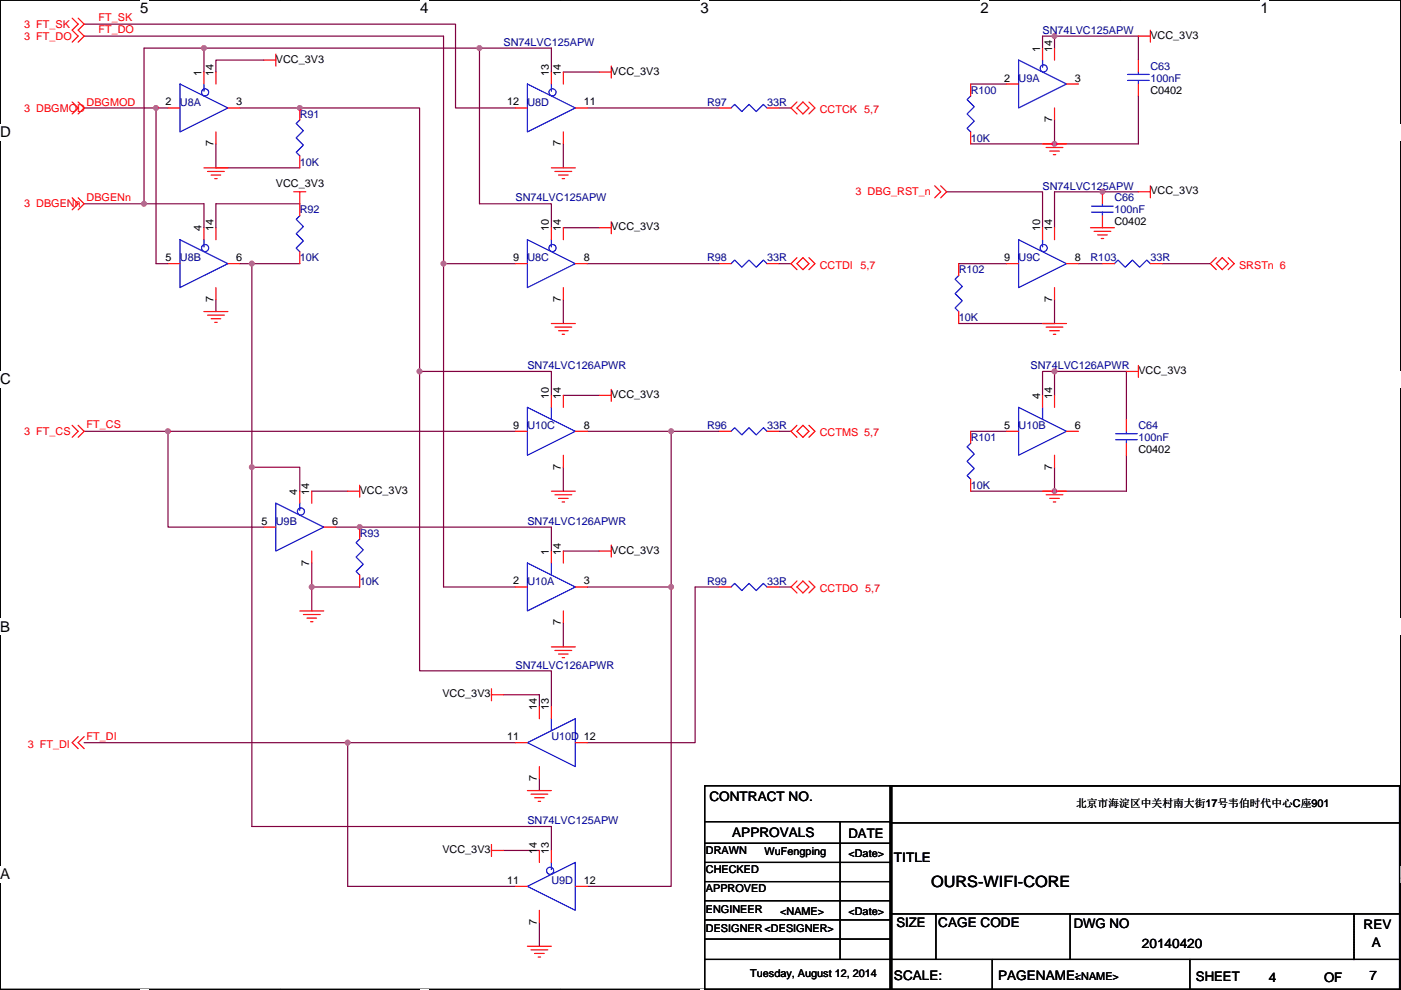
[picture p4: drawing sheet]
<svg xmlns="http://www.w3.org/2000/svg" width="297mm" height="210mm" viewBox="0 0 297 210" stroke-linecap="round" stroke-linejoin="round" font-family="sans-serif">
<path d="M.1 0h296.9v209.8h-296.9z" fill="none" stroke="#000" stroke-width=".25"/>
<g fill="#fff">
<path d="M29.7 0h1.8v3.6h-1.8z"/>
<path d="M29.7 209.8l1.8 .1z"/>
</g>
<path d="M59.4 0h.1M59.4 209.8h.1" fill="none" stroke="#000" stroke-width=".25"/>
<g fill="#fff">
<path d="M89.1 0h1.8v3.6h-1.8z"/>
<path d="M89.1 209.8l1.8 .1z"/>
</g>
<path d="M118.8 0h.1M118.8 209.8h.1" fill="none" stroke="#000" stroke-width=".25"/>
<g fill="#fff">
<path d="M148.5 0h1.8v3.6h-1.8z"/>
<path d="M148.5 209.8l1.8 .1z"/>
</g>
<path d="M178.2 0h.1M178.2 209.8h.1" fill="none" stroke="#000" stroke-width=".25"/>
<g fill="#fff">
<path d="M207.9 0h1.7v3.6h-1.7z"/>
<path d="M207.9 209.8l1.7 .1z"/>
</g>
<path d="M237.6 0h.1M237.6 209.8h.1" fill="none" stroke="#000" stroke-width=".25"/>
<g fill="#fff">
<path d="M267.3 0h1.7v3.6h-1.7z"/>
<path d="M267.3 209.8l1.7 .1z"/>
<path d="M.1 26.3h2.2v3.5h-2.2z"/>
<path d="M297 26.3v3.5z"/>
<path d="M.1 78.7h2.2v3.5h-2.2z"/>
<path d="M297 78.7v3.5z"/>
</g>
<path d="M.1 52.5h.1M297 52.5h.1" fill="none" stroke="#000" stroke-width=".25"/>
<g fill="#fff">
<path d="M.1 131.2h2.1v3.5h-2.1z"/>
<path d="M297 131.2v3.5z"/>
</g>
<path d="M.1 104.9h.1M297 104.9h.1" fill="none" stroke="#000" stroke-width=".25"/>
<g fill="#fff">
<path d="M0 183.6h2.2v3.5h-2.2z"/>
<path d="M297 183.6v3.5z"/>
</g>
<g fill="none" stroke="#000" stroke-width=".25">
<path d="M.1 157.4h.1M297 157.4h.1M149.4 166.7h39.6v43.1h-39.6zM149.4 174.3h39.4M149.4 178.9h39.4M178.1 174.3v29.2M188.8 166.7h107.9v43.1h-107.9zM188.8 166.7h.2v43.1h-.2zM189 174.5h108M296.7 166.7h-107.9v43.1M297 174.5h.1M149.4 182.9h39.4"/>
<path d="M149.4 187h39.4M149.4 191.1h39.4M149.4 195.1h39.4M149.4 199.2h39.4M188.8 193.8h107.9M198.4 193.8v9.7M226.9 193.8v9.7M287.1 193.8v9.7M149.4 203.5h147.3M188.8 209.8h.1M210.4 209.8h.1M210.4 203.5v6.3"/>
<path d="M252.3 209.8h.1M252.3 203.5v6.3"/>
</g>
<g fill="none" stroke="#800040" stroke-width=".25">
<path d="M17.8 5.1h78.8v17.8h12.7M17.8 7.7h76.2v48.2h15.3M43.2 10.2h58.5M43.2 10.2v5.1M43.2 10.2h-12.7v33M55.9 12.7h-10.1v2.6M101.7 10.2h15.2v5.1M101.7 10.2v33h15.2v5.1M119.4 15.3h7.7M205.8 17.8h7.6M223.6 7.7v2.5M223.6 7.7h17.8v5"/>
<path d="M223.6 7.7h-2.6v2.5M17.8 22.9h15.3M33.1 22.9v33h2.5M33.1 22.9h2.5M45.8 30.5v5.1h17.8M50.9 22.9h38.1v55.9h27.9v5.1M119.4 30.5v5.1M124.5 22.9h28M165.2 22.9h2.5M205.8 30.5h17.8M223.6 25.4v5.1M241.4 20.4v10.1h-17.8"/>
<path d="M17.8 43.2h12.7M30.5 43.2h12.7v5.1M50.9 55.9h2.5M53.4 55.9v43.2M53.4 55.9h10.2M63.6 43.2h-17.8v5.1M94 55.9v68.6h15.3M119.4 48.3h7.7M124.5 55.9h28M165.2 55.9h2.5M200.7 40.7h20.3v7.6M203.3 55.9h10.1"/>
<path d="M228.7 55.9h5M241.4 40.7h-17.8v7.6M246.4 55.9h10.2M45.8 63.5v2.6M89 78.8v63.5h27.9v7.6M119.4 63.5v5.1M223.6 78.8h-2.6v5.1M223.6 78.8v5.1M223.6 63.5v5.1h-20.3M223.6 78.8h15.2v10.1M17.8 91.5h17.8M35.6 91.5v20.3h20.3"/>
<path d="M35.6 91.5h73.7M119.4 83.9h7.7M119.4 99.1v5.1M124.5 91.5h17.8M142.3 91.5h10.2M142.3 91.5v33h-17.8M165.2 91.5h2.5M205.8 91.5h7.6M223.6 99.1v5.1M238.8 96.6v7.6h-15.2M63.6 104.2v-5.1h-10.2v76.2h63.5v5.1M66.1 104.2h7.6"/>
<path d="M66.1 119.4v5.1M71.2 111.8h45.7v5.1M119.4 116.9h7.7M205.8 104.2h17.8M66.1 124.5v5.1M66.1 124.5h10.2M119.4 132.1v5.1M142.3 124.5v63.5h-17.8M152.5 124.5h-5.1v33h-22.9M165.2 124.5h2.5M17.8 157.5h55.9M106.7 147.4h7.7v2.5"/>
<path d="M109.3 157.5h-35.6v30.5h35.6M114.4 165.1v2.6M106.7 180.4h7.7M114.4 195.6v5.1"/>
</g>
<g fill="#f0f" stroke="#f0f" stroke-width=".25">
<circle cx="233.7" cy="40.7" r=".5"/>
<circle cx="33.1" cy="22.9" r=".5"/>
<circle cx="101.6" cy="10.2" r=".5"/>
<circle cx="43.2" cy="10.2" r=".5"/>
<circle cx="30.5" cy="43.2" r=".5"/>
<circle cx="94" cy="55.9" r=".5"/>
<circle cx="63.5" cy="22.9" r=".5"/>
<circle cx="88.9" cy="78.8" r=".5"/>
<circle cx="53.4" cy="55.9" r=".5"/>
<circle cx="35.6" cy="91.5" r=".5"/>
<circle cx="76.2" cy="111.8" r=".5"/>
<circle cx="66.1" cy="124.5" r=".5"/>
<circle cx="73.7" cy="157.5" r=".5"/>
<circle cx="142.3" cy="124.5" r=".5"/>
<circle cx="142.3" cy="91.5" r=".5"/>
<circle cx="53.4" cy="99.1" r=".5"/>
<circle cx="223.6" cy="7.6" r=".5"/>
<circle cx="223.6" cy="30.5" r=".5"/>
<circle cx="223.6" cy="78.8" r=".5"/>
<circle cx="223.6" cy="104.2" r=".5"/>
</g>
<g fill="none" stroke="#f00" stroke-width=".25">
<path d="M15.3 3.9l1.3 1.2-1.3 1.3 1.3 1.3-1.3 1.2M16.6 3.9l1.2 1.2-1.2 1.3 1.2 1.3-1.2 1.2M43.2 15.3v2.5M45.8 15.3v2.5M55.9 12.7h2.6M58.5 11.5v2.5M116.9 15.3v2.5M119.4 15.3v2.5M127.1 15.3h2.5M129.6 14v2.6M205.8 17.8v2.6M213.4 17.8h2.6"/>
<path d="M221 10.2v2.5M223.6 10.2v2.5M226.1 17.8h2.6M241.4 7.7h2.5M241.4 12.7v2.6M241.4 17.8v2.6M243.9 6.4v2.5M15.3 21.6l1.3 1.3-1.3 1.3M16.6 21.6l1.2 1.3-1.2 1.3M35.6 22.9h2.6M43.2 35.6h5.1M44 36.4h3.6"/>
<path d="M44.8 37.1h2M45.5 37.9h.5M45.8 28v2.5M48.3 22.9h2.6M63.6 33.1v2.5M63.6 22.9v2.5M109.3 22.9h2.5M116.9 35.6h5.1M117.7 36.4h3.5M118.4 37.1h2.1M119.2 37.9h.5M119.4 28v2.5"/>
<path d="M122 22.9h2.5M152.5 22.9h2.5M162.6 22.9h2.6M169 21.6l-1.3 1.3 1.3 1.3M170.2 21.6l1.3 1.3-1.3 1.3-1.2-1.3zM171.5 21.6l1.3 1.3-1.3 1.3M198.2 39.4l1.3 1.3-1.3 1.3M199.5 39.4l1.2 1.3-1.2 1.3M205.8 28v2.5M221 30.5h5.1M221.8 31.3h3.6M222.6 32h2"/>
<path d="M223.3 32.8h.5M223.6 22.9v2.5M243.9 39.4v2.6M15.3 42l1.3 1.2-1.3 1.3M16.6 42l1.2 1.2-1.2 1.3M35.6 55.9h2.6M43.2 48.3v2.5M45.8 48.3v2.5M48.3 55.9h2.6M62.3 40.7h2.5M63.6 40.7v5.1M63.6 53.4v2.5"/>
<path d="M109.3 55.9h2.5M116.9 48.3v2.5M119.4 48.3v2.5M122 55.9h2.5M127.1 48.3h2.5M129.6 47v2.6M152.5 55.9h2.5M162.6 55.9h2.6M169 54.7l-1.3 1.2 1.3 1.3M170.2 54.7l1.3 1.2-1.3 1.3-1.2-1.3zM171.5 54.7l1.3 1.2-1.3 1.3M203.3 55.9v2.6"/>
<path d="M213.4 55.9h2.6M221 48.3v2.5M223.6 48.3v2.5M226.1 55.9h2.6M231.2 48.3h5.1M232 49.1h3.5M232.7 49.8h2.1M233.5 50.6h.5M233.7 40.7v2.5M233.7 45.8v2.5M233.7 55.9h2.6M241.4 40.7h2.5"/>
<path d="M243.9 55.9h2.5M257.9 55.9l1.2-1.2 1.3 1.2-1.3 1.3zM257.9 54.7l-1.3 1.2 1.3 1.3M260.4 54.7l1.3 1.2-1.3 1.3M43.2 66.1h5.1M44 66.8h3.6M44.8 67.6h2M45.5 68.4h.5M45.8 61v2.5M116.9 68.6h5.1M117.7 69.4h3.5M118.4 70.1h2.1"/>
<path d="M119.2 70.9h.5M119.4 61v2.5M203.3 66.1v2.5M221 68.6h5.1M221.8 69.4h3.6M222.6 70.1h2M223.3 70.9h.5M223.6 61v2.5M238.8 78.8h2.6M241.4 77.5v2.6M15.3 90.2l1.3 1.3-1.3 1.3M16.6 90.2l1.2 1.3-1.2 1.3"/>
<path d="M109.3 91.5h2.5M116.9 83.9v2.5M119.4 83.9v2.5M119.4 96.6v2.5M122 91.5h2.5M127.1 83.9h2.5M129.6 82.6v2.5M152.5 91.5h2.5M162.6 91.5h2.6M169 90.2l-1.3 1.3 1.3 1.3M170.2 90.2l1.3 1.3-1.3 1.3-1.2-1.3zM171.5 90.2l1.3 1.3-1.3 1.3"/>
<path d="M205.8 91.5v2.5M213.4 91.5h2.6M221 83.9v2.5M223.6 83.9v2.5M223.6 96.6v2.5M226.1 91.5h2.6M238.8 88.9v2.6M238.8 94v2.6M55.9 111.8h2.6M63.6 104.2v2.5M66.1 104.2v2.5M66.1 116.9v2.5"/>
<path d="M68.6 111.8h2.6M73.7 104.2h2.6M76.3 102.9v2.6M76.3 111.8v2.5M116.9 104.2h5.1M116.9 116.9v2.5M117.7 104.9h3.5M118.4 105.7h2.1M119.2 106.5h.5M119.4 116.9v2.5M127.1 116.9h2.5M129.6 115.6v2.6"/>
<path d="M205.8 101.6v2.6M221 104.2h5.1M221.8 104.9h3.6M222.6 105.7h2M223.3 106.5h.5M63.6 129.6h5M64.3 130.3h3.6M65.1 131.1h2M65.8 131.9h.6M76.3 122v2.5M109.3 124.5h2.5M116.9 137.2h5.1"/>
<path d="M117.7 138h3.5M118.4 138.7h2.1M119.2 139.5h.5M119.4 129.6v2.5M122 124.5h2.5M152.5 124.5h2.5M162.6 124.5h2.6M169 123.2l-1.3 1.3 1.3 1.3M170.2 123.2l1.3 1.3-1.3 1.3-1.2-1.3zM171.5 123.2l1.3 1.3-1.3 1.3M16.6 156.3l-1.3 1.2 1.3 1.3M17.8 156.3l-1.2 1.2 1.2 1.3"/>
<path d="M104.2 147.4h2.5M104.2 146.1v2.5M109.3 157.5h2.5M114.4 149.9v2.5M116.9 149.9v2.5M122 157.5h2.5M104.2 179.1v2.6M111.8 167.7h5.1M112.6 168.4h3.5M113.3 169.2h2.1M114.1 170h.5M114.4 162.6v2.5"/>
<path d="M104.2 180.4h2.5M109.3 188h2.5M114.4 180.4v2.5M114.4 193.1v2.5M116.9 180.4v2.5M122 188h2.5M111.8 200.7h5.1M112.6 201.5h3.5M113.3 202.2h2.1M114.1 203h.5"/>
</g>
<path d="M287.1 193.8v9.7M287.1 203.5h.1" fill="none" stroke="#000" stroke-width=".25" stroke-dasharray="0 .5"/>
<g fill="none" stroke="#00f" stroke-width=".25">
<path d="M38.2 17.8l10.1 5.1-10.1 5.1zM43.2 17.8v1.5M111.8 17.8l10.2 5.1-10.2 5.1zM116.9 17.8v1.5M216 12.7l10.1 5.1-10.1 5.1zM221 12.7v1.6M239.1 17.1h4.5M239.1 15.8h4.5M241.4 15.3v.5M241.4 17.1v.7M63.6 25.4l-.8 .8 1.5 1.5-1.5 1.6 1.5 1.5-1.5 1.5 .8 .8M155 22.9l.8-.8 1.5 1.6 1.5-1.6 1.5 1.6 1.6-1.6 .7 .8"/>
<path d="M205.8 20.4l-.8 .7 1.6 1.5-1.6 1.6 1.6 1.5-1.6 1.5 .8 .8M38.2 50.8l10.1 5.1-10.1 5.1zM43.2 50.8v1.6M63.6 45.8l-.8 .7 1.5 1.5-1.5 1.6 1.5 1.5-1.5 1.5 .8 .8M111.8 50.8l10.2 5.1-10.2 5.1zM116.9 50.8v1.6M155 55.9l.8-.7 1.5 1.5 1.5-1.5 1.5 1.5 1.6-1.5 .7 .7M203.3 58.5l-.8 .7 1.5 1.5-1.5 1.6 1.5 1.5-1.5 1.5 .8 .8M216 50.8l10.1 5.1-10.1 5.1zM221 50.8v1.6M231.5 45h4.5M231.5 43.7h4.5"/>
<path d="M233.7 43.2v.5M233.7 45v.8M236.3 55.9l.7-.7 1.6 1.5 1.5-1.5 1.5 1.5 1.5-1.5 .8 .7M111.8 86.4l10.2 5.1-10.2 5.1zM116.9 86.4v2.5M155 91.5l.8-.8 1.5 1.5 1.5-1.5 1.5 1.5 1.6-1.5 .7 .8M205.8 94l-.8 .8 1.6 1.5-1.6 1.5 1.6 1.6-1.6 1.5 .8 .7M216 86.4l10.1 5.1-10.1 5.1zM221 86.4v2.5M236.5 93.3h4.6M236.5 92h4.6M238.8 91.5v.5"/>
<path d="M238.8 93.3v.7M58.5 106.7l10.1 5.1-10.1 5.1zM63.6 106.7v1.5M76.3 114.3l-.8 .8 1.5 1.5-1.5 1.6 1.5 1.5-1.5 1.5 .8 .8M111.8 119.4l10.2 5.1-10.2 5.1zM116.9 119.4v2.6M155 124.5l.8-.8 1.5 1.6 1.5-1.6 1.5 1.6 1.6-1.6 .7 .8M111.8 157.5l10.2-5.1v10.2zM116.9 152.4v2.6M111.8 188l10.2-5.1v10.2zM116.9 182.9v1.5"/>
<circle cx="43.5" cy="19.6" r=".76"/>
<circle cx="117.1" cy="19.6" r=".76"/>
<circle cx="221.3" cy="14.5" r=".76"/>
<circle cx="43.5" cy="52.6" r=".76"/>
<circle cx="117.1" cy="52.6" r=".76"/>
<circle cx="221.3" cy="52.6" r=".76"/>
<circle cx="63.8" cy="108.5" r=".76"/>
<circle cx="116.6" cy="184.7" r=".76"/>
</g>
<text font-size="3.3" x="197.4" y="188.2">OURS-WIFI-CORE</text>
<g font-size="3.2">
<text x="29.7" y="2.9">5</text>
<text x="89.1" y="2.9">4</text>
<text x="148.5" y="2.9">3</text>
<text x="207.9" y="2.9">2</text>
<text x="267.3" y="2.9">1</text>
<text x=".1" y="29.1">D</text>
<text x=".1" y="81.5">C</text>
<text x=".1" y="134">B</text>
<text x=".1" y="186.4">A</text>
<text x="297" y="186.4">A</text>
</g>
<g font-size="2.8">
<text x="150.4" y="169.9">CONTRACT NO.</text>
<text x="155.3" y="177.5">APPROVALS</text>
<text x="179.9" y="177.8">DATE</text>
<text x="189.5" y="182.9">TITLE</text>
<text x="190.1" y="196.6">SIZE</text>
<text x="198.9" y="196.6">CAGE CODE</text>
<text x="227.6" y="196.8">DWG NO</text>
<text x="289.1" y="197.1">REV</text>
<text x="242.1" y="201.2">20140420</text>
<text x="290.9" y="200.9">A</text>
<text x="189.5" y="207.8">SCALE:</text>
<text x="211.6" y="207.8">PAGENAME:</text>
<text x="253.6" y="208">SHEET</text>
<text x="269" y="208.3">4</text>
<text x="280.7" y="208.3">OF</text>
<text x="290.4" y="207.8">7</text>
</g>
<g font-size="2.3" fill="#f00">
<text x="5.1" y="5.9">3 FT_SK</text>
<text x="20.9" y="4.5">FT_SK</text>
<text x="5.1" y="8.4">3 FT_DO</text>
<text x="20.9" y="7">FT_DO</text>
<text x="5.1" y="23.7">3 DBGMOD</text>
<text x="18.3" y="22.4">DBGMOD</text>
<text x="173.8" y="23.9">CCTCK 5,7</text>
<text x="181.4" y="41.5">3 DBG_RST_n</text>
<text x="5.1" y="44">3 DBGENn</text>
<text x="18.3" y="42.7">DBGENn</text>
<text x="173.8" y="57">CCTDI</text>
<text x="182.4" y="57">5,7</text>
<text x="262.7" y="57">SRSTn 6</text>
<text x="5.1" y="92.3">3 FT_CS</text>
<text x="18.3" y="90.9">FT_CS</text>
<text x="173.8" y="92.5">CCTMS 5,7</text>
<text x="173.8" y="125.5">CCTDO 5,7</text>
<text x="5.9" y="158.6">3 FT_DI</text>
<text x="18.3" y="156.9">FT_DI</text>
</g>
<g font-size="2.3" fill="#000080">
<text x="106.7" y="9.7">SN74LVC125APW</text>
<text x="221" y="7.2">SN74LVC125APW</text>
<text x="216" y="17.3">U9A</text>
<text x="243.9" y="14.8">C63</text>
<text x="243.9" y="17.3">100nF</text>
<text x="38.2" y="22.4">U8A</text>
<text x="111.8" y="22.4">U8D</text>
<text x="149.9" y="22.4">R97</text>
<text x="162.6" y="22.4">33R</text>
<text x="205.8" y="19.9">R100</text>
<text x="63.6" y="25">R91</text>
<text x="63.6" y="35.1">10K</text>
<text x="205.8" y="30">10K</text>
<text x="221" y="40.2">SN74LVC125APW</text>
<text x="63.6" y="45.3">R92</text>
<text x="109.3" y="42.7">SN74LVC125APW</text>
<text x="236.3" y="42.7">C66</text>
<text x="236.3" y="45.3">100nF</text>
<text x="38.2" y="55.4">U8B</text>
<text x="63.6" y="55.4">10K</text>
<text x="111.8" y="55.4">U8C</text>
<text x="149.9" y="55.4">R98</text>
<text x="162.6" y="55.4">33R</text>
<text x="203.3" y="58">R102</text>
<text x="216" y="55.4">U9C</text>
<text x="231.2" y="55.4">R103</text>
<text x="243.9" y="55.4">33R</text>
<text x="203.3" y="68.1">10K</text>
<text x="111.8" y="78.3">SN74LVC126APWR</text>
<text x="218.5" y="78.3">SN74LVC126APWR</text>
<text x="111.8" y="91">U10C</text>
<text x="149.9" y="91">R96</text>
<text x="162.6" y="91">33R</text>
<text x="205.8" y="93.5">R101</text>
<text x="216" y="91">U10B</text>
<text x="241.4" y="91">C64</text>
<text x="241.4" y="93.5">100nF</text>
<text x="205.8" y="103.7">10K</text>
<text x="58.5" y="111.3">U9B</text>
<text x="76.3" y="113.9">R93</text>
<text x="111.8" y="111.3">SN74LVC126APWR</text>
<text x="76.3" y="124">10K</text>
<text x="111.8" y="124">U10A</text>
<text x="149.9" y="124">R99</text>
<text x="162.6" y="124">33R</text>
<text x="109.3" y="141.8">SN74LVC126APWR</text>
<text x="116.9" y="157">U10D 12</text>
<text x="111.8" y="174.8">SN74LVC125APW</text>
<text x="116.9" y="187.5">U9D</text>
</g>
<g font-size="2.3">
<text x="220.5" y="11" transform="rotate(-90 220.5 11)">1</text>
<text x="223.1" y="11" transform="rotate(-90 223.1 11)">14</text>
<text x="243.9" y="8.2">VCC_3V3</text>
<text x="42.7" y="16" transform="rotate(-90 42.7 16)">1</text>
<text x="45.3" y="16" transform="rotate(-90 45.3 16)">14</text>
<text x="58.5" y="13.3">VCC_3V3</text>
<text x="116.4" y="16" transform="rotate(-90 116.4 16)">13</text>
<text x="118.9" y="16" transform="rotate(-90 118.9 16)">14</text>
<text x="129.6" y="15.8">VCC_3V3</text>
<text x="212.9" y="17.3">2</text>
<text x="227.9" y="17.3">3</text>
<text x="35.1" y="22.4">2</text>
<text x="50.1" y="22.4">3</text>
<text x="107.5" y="22.4">12</text>
<text x="123.8" y="22.4">11</text>
<text x="243.9" y="19.9">C0402</text>
<text x="223.1" y="26" transform="rotate(-90 223.1 26)">7</text>
<text x="45.3" y="31.1" transform="rotate(-90 45.3 31.1)">7</text>
<text x="118.9" y="31.1" transform="rotate(-90 118.9 31.1)">7</text>
<text x="58.5" y="39.7">VCC_3V3</text>
<text x="243.9" y="41.2">VCC_3V3</text>
<text x="236.3" y="47.8">C0402</text>
<text x="42.7" y="49.1" transform="rotate(-90 42.7 49.1)">4</text>
<text x="45.3" y="49.1" transform="rotate(-90 45.3 49.1)">14</text>
<text x="116.4" y="49.1" transform="rotate(-90 116.4 49.1)">10</text>
<text x="118.9" y="49.1" transform="rotate(-90 118.9 49.1)">14</text>
<text x="129.6" y="48.8">VCC_3V3</text>
<text x="220.5" y="49.1" transform="rotate(-90 220.5 49.1)">10</text>
<text x="223.1" y="49.1" transform="rotate(-90 223.1 49.1)">14</text>
<text x="35.1" y="55.4">5</text>
<text x="50.1" y="55.4">6</text>
<text x="108.8" y="55.4">9</text>
<text x="123.8" y="55.4">8</text>
<text x="212.9" y="55.4">9</text>
<text x="227.9" y="55.4">8</text>
<text x="45.3" y="64.1" transform="rotate(-90 45.3 64.1)">7</text>
<text x="118.9" y="64.1" transform="rotate(-90 118.9 64.1)">7</text>
<text x="223.1" y="64.1" transform="rotate(-90 223.1 64.1)">7</text>
<text x="241.4" y="79.3">VCC_3V3</text>
<text x="116.4" y="84.6" transform="rotate(-90 116.4 84.6)">10</text>
<text x="118.9" y="84.6" transform="rotate(-90 118.9 84.6)">14</text>
<text x="129.6" y="84.4">VCC_3V3</text>
<text x="220.5" y="84.6" transform="rotate(-90 220.5 84.6)">4</text>
<text x="223.1" y="84.6" transform="rotate(-90 223.1 84.6)">14</text>
<text x="108.8" y="91">9</text>
<text x="123.8" y="91">8</text>
<text x="212.9" y="91">5</text>
<text x="227.9" y="91">6</text>
<text x="118.9" y="99.6" transform="rotate(-90 118.9 99.6)">7</text>
<text x="223.1" y="99.6" transform="rotate(-90 223.1 99.6)">7</text>
<text x="241.4" y="96.1">C0402</text>
<text x="63" y="104.9" transform="rotate(-90 63 104.9)">4</text>
<text x="65.6" y="104.9" transform="rotate(-90 65.6 104.9)">14</text>
<text x="76.3" y="104.7">VCC_3V3</text>
<text x="55.4" y="111.3">5</text>
<text x="70.4" y="111.3">6</text>
<text x="65.6" y="120" transform="rotate(-90 65.6 120)">7</text>
<text x="116.4" y="117.6" transform="rotate(-90 116.4 117.6)">1</text>
<text x="118.9" y="117.6" transform="rotate(-90 118.9 117.6)">14</text>
<text x="129.6" y="117.4">VCC_3V3</text>
<text x="108.8" y="124">2</text>
<text x="123.8" y="124">3</text>
<text x="118.9" y="132.7" transform="rotate(-90 118.9 132.7)">7</text>
<text x="93.8" y="147.9">VCC_3V3</text>
<text x="113.8" y="150.7" transform="rotate(-90 113.8 150.7)">14</text>
<text x="116.4" y="150.7" transform="rotate(-90 116.4 150.7)">13</text>
<text x="107.5" y="157">11</text>
<text x="113.8" y="165.7" transform="rotate(-90 113.8 165.7)">7</text>
<text x="228.2" y="171.3">北京市海淀区中关村南大街17号韦伯时代中心C座901</text>
<text x="93.8" y="180.9">VCC_3V3</text>
<text x="113.8" y="181.1" transform="rotate(-90 113.8 181.1)">14</text>
<text x="116.4" y="181.1" transform="rotate(-90 116.4 181.1)">13</text>
<text x="149.7" y="181.2">DRAWN</text>
<text x="149.7" y="185.2">CHECKED</text>
<text x="162.1" y="181.4">WuFengping</text>
<text x="179.9" y="181.7">&lt;Date&gt;</text>
<text x="107.5" y="187.5">11</text>
<text x="123.8" y="187.5">12</text>
<text x="149.7" y="189.3">APPROVED</text>
<text x="113.8" y="196.2" transform="rotate(-90 113.8 196.2)">7</text>
<text x="149.7" y="193.6">ENGINEER</text>
<text x="149.7" y="197.7">DESIGNER &lt;DESIGNER&gt;</text>
<text x="165.4" y="194.1">&lt;NAME&gt;</text>
<text x="179.9" y="194.1">&lt;Date&gt;</text>
<text x="159.1" y="207.3">Tuesday, August 12, 2014</text>
<text x="227.9" y="207.8">&lt;NAME&gt;</text>
</g>
</svg>
